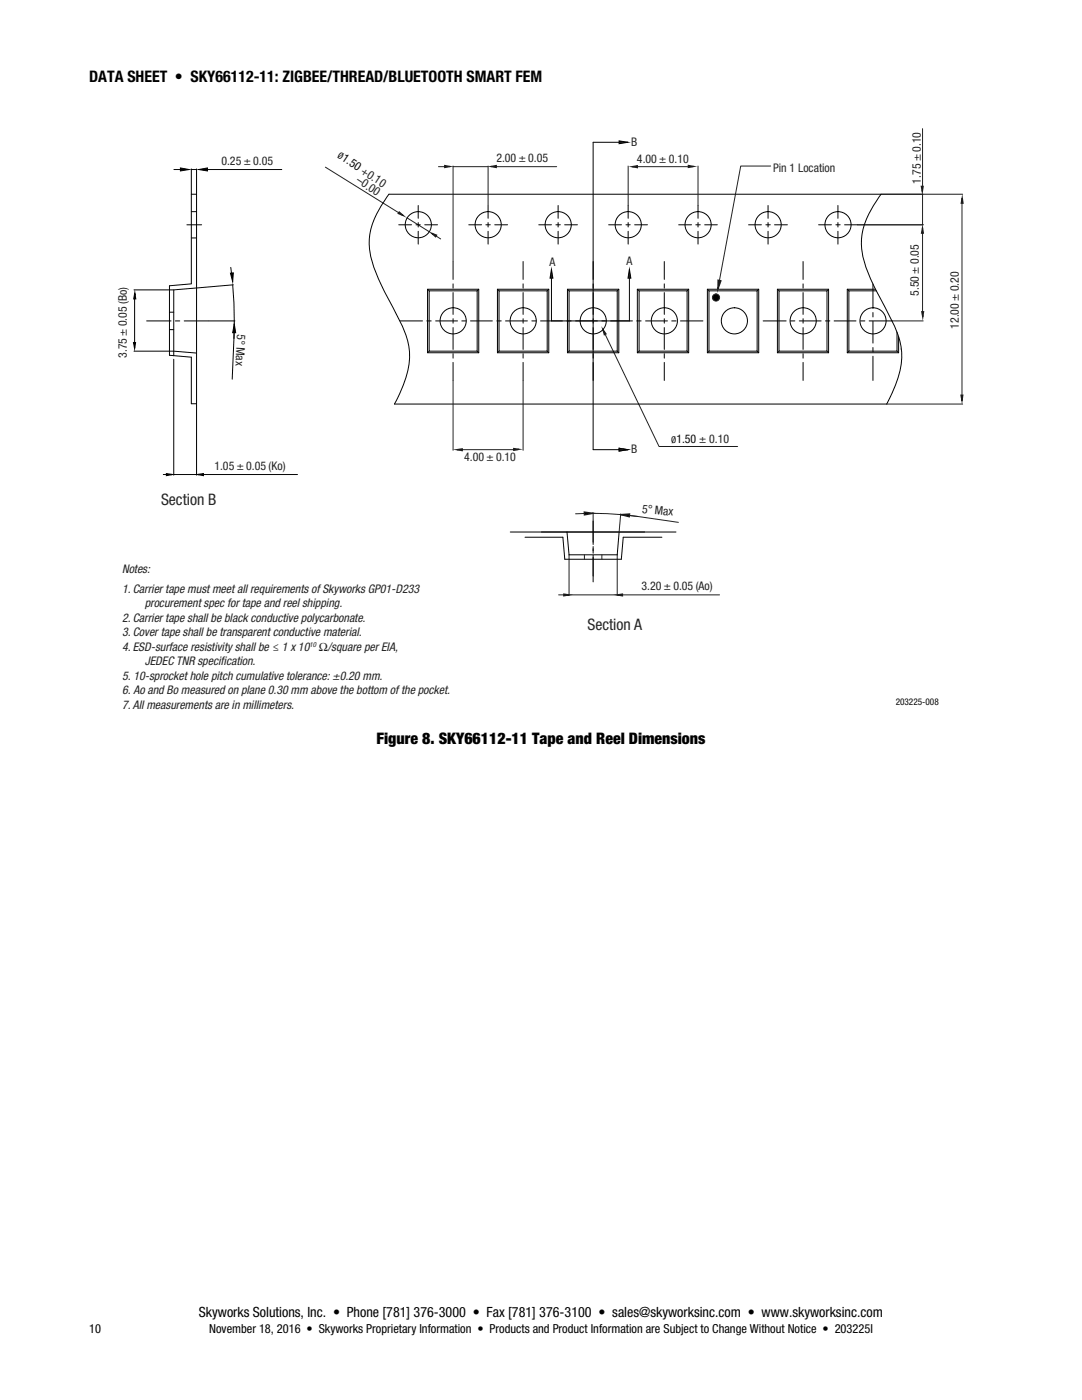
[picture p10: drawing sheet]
<svg xmlns="http://www.w3.org/2000/svg" width="216mm" height="279mm" viewBox="0 0 216 279" stroke-linecap="round" stroke-linejoin="round" font-family="sans-serif">
<path d="M38.2 56.7l-4.4 .3v13.9l4.4 .4M33.8 62.3h.9M33.8 65.8h.9M34.7 70.1l4.5 .4M108 106.2h20.6" fill="none" stroke="#010202" stroke-width=".2"/>
<path d="M171.1 44.9h13.1M184.1 45.9v17.1M178 64h6.2" fill="none" stroke="#231f20" stroke-width=".2"/>
<path d="M183.9 62.2h.4l-.2 1.1z" fill="#010202"/>
<path d="M183.9 62.2h.4l-.2 1.1z" fill="none" stroke="#231f20" stroke-width=".26"/>
<path d="M184.1 45.5l.1 1h-.3z" fill="#010202"/>
<path d="M184.1 45.5l.1 1h-.3z" fill="none" stroke="#231f20" stroke-width=".26"/>
<path d="M175.8 38.8h8.4M184.1 25.7v12M184.1 38.8v6.1M171.1 44.9h13.1" fill="none" stroke="#231f20" stroke-width=".2"/>
<path d="M183.8 37.2h.4l-.2 1z" fill="#010202"/>
<path d="M183.8 37.2h.4l-.2 1z" fill="none" stroke="#231f20" stroke-width=".26"/>
<path d="M64.9 33.4l15.4 9.5M81.2 43.5l4.5 2.8M87 47.1l.9 .6" fill="none" stroke="#231f20" stroke-width=".2"/>
<path d="M86.1 46.5l1 .4-.2 .3z" fill="#010202"/>
<path d="M86.1 46.5l1 .4-.2 .3z" fill="none" stroke="#231f20" stroke-width=".26"/>
<path d="M79.7 42.3l.7 .7-.9-.4z" fill="#010202"/>
<path d="M79.7 42.3l.7 .7-.9-.4z" fill="none" stroke="#231f20" stroke-width=".26"/>
<path d="M77.6 38.8a19.3 19.3 0 0 0-3.8 8.3 17.6 17.6 0 0 0 2.3 9.8l3.8 7.3a13.9 13.9 0 0 1 .3 13.4l-1.5 3M175.8 38.8a19.3 19.3 0 0 0-3.8 8.3 17.4 17.4 0 0 0 2.3 9.8l.3 .6a64.3 64.3 0 0 1 4.9 10.4 13.8 13.8 0 0 1-1.1 9.7l-1.5 3M37.3 44.9h2.9M38.2 56.6v-17.8h1v41.8h-1M38.2 47.5h1M38.2 42.2h1M29.3 64h4.8M35 64h.9M36.8 64h4.8" fill="none" stroke="#010202" stroke-width=".2"/>
<path d="M175.8 38.8h16.3M192 39.8v39.8M177 80.6h15.1" fill="none" stroke="#231f20" stroke-width=".2"/>
<path d="M192 39.5l.2 1.1h-.4z" fill="#010202"/>
<path d="M192 39.5l.2 1.1h-.4z" fill="none" stroke="#231f20" stroke-width=".26"/>
<path d="M191.8 78.9h.3l-.1 1z" fill="#010202"/>
<path d="M191.8 78.9h.3l-.1 1z" fill="none" stroke="#231f20" stroke-width=".26"/>
<g fill="none" stroke="#010202" stroke-width=".2">
<path d="M90.4 52.2v3.6M90.4 56.7v.8M90.4 58.4v4.4M118.4 52.2v3.6M118.4 56.7v.8M118.4 58.4v4.4M174.2 56.7v4.8M90.4 63.6v.9M90.4 65.4v4.3M90.4 70.6v.9M90.4 72.3v3.6M118.4 63.6v.9"/>
<path d="M118.4 65.4v4.3M118.4 70.6v.9M118.4 72.3v3.6M174.2 62.4v.9M174.2 64.1v4.4M174.2 69.4v.8M174.2 71.1v4.8"/>
</g>
<path d="M111.5 118.7h1M113.5 110.8v8M113.5 118.7h9.7M123.2 110.8v8M124.2 118.7h19.4" fill="none" stroke="#231f20" stroke-width=".2"/>
<path d="M112.5 118.6l1 .1-1 .2z" fill="#010202"/>
<path d="M112.5 118.6l1 .1-1 .2z" fill="none" stroke="#231f20" stroke-width=".26"/>
<path d="M123.2 118.7l1-.1v.3z" fill="#010202"/>
<path d="M123.2 118.7l1-.1v.3z" fill="none" stroke="#231f20" stroke-width=".26"/>
<path d="M120.3 65.8l.6 .8-.3 .2z" fill="#010202"/>
<path d="M120.3 65.8l.6 .8-.3 .2z" fill="none" stroke="#231f20" stroke-width=".26"/>
<path d="M90.4 76v13.9M104.4 76v13.9M120.8 66.7l10.7 22.4h15.7M91.5 89.7h11.8" fill="none" stroke="#231f20" stroke-width=".2"/>
<g fill="none" stroke="#010202" stroke-width=".2">
<path d="M79.8 64h4.5M85.2 64h.8M86.9 64h4.4M92.1 64h.9M93.9 64h4.3M99.1 64h.9M100.9 64h4.3M106.1 64h.9M107.9 64h4.3M113.1 64h.9M114.8 64h4.4M120.1 64h.8"/>
<path d="M121.8 64h4.4M127 64h.9M128.8 64h4.4M134 64h.9M135.8 64h4.5M152.3 64h4.6M157.7 64h.9M159.5 64h4.3M164.7 64h.9M166.4 64h4.4M171.7 64h.9M173.4 64h4.6"/>
<path d="M78.7 80.6h98.2"/>
</g>
<path d="M91.2 89.7l1-.1v.3z" fill="#010202"/>
<path d="M91.2 89.7l1-.1v.3z" fill="none" stroke="#231f20" stroke-width=".26"/>
<path d="M102.5 89.5l1.1 .2-1.1 .2z" fill="#010202"/>
<path d="M102.5 89.5l1.1 .2-1.1 .2z" fill="none" stroke="#231f20" stroke-width=".26"/>
<g fill="none" stroke="#010202" stroke-width=".2">
<path d="M77.6 38.8h98.2M83.5 41v2.6M83.5 44.4v.9M83.5 46.2v2.5M97.4 41v2.6M97.4 44.4v.9M97.4 46.2v2.5M111.4 41v2.6M111.4 44.4v.9M111.4 46.2v2.5M125.3 41v2.6M125.3 44.4v.9"/>
<path d="M125.3 46.2v2.5M135.4 44.9h2.6M138.8 44.9h.9M139.3 41v2.6M139.3 44.4v.9M139.3 46.2v2.5M140.6 44.9h2.5"/>
<circle cx="83.5" cy="44.8" r="2.61"/>
<circle cx="97.4" cy="44.8" r="2.61"/>
<circle cx="111.4" cy="44.8" r="2.61"/>
<circle cx="125.4" cy="44.8" r="2.61"/>
<circle cx="139.3" cy="44.8" r="2.61"/>
</g>
<path d="M87.5 33.3h1.9M90.4 33.1v19M90.4 33.3h7M97.4 33.1v7.8M98.4 33.3h12.7" fill="none" stroke="#231f20" stroke-width=".2"/>
<path d="M88.7 33l1.1 .2-1.1 .2z" fill="#010202"/>
<path d="M88.7 33l1.1 .2-1.1 .2z" fill="none" stroke="#231f20" stroke-width=".26"/>
<path d="M98 33.2l1-.2v.4z" fill="#010202"/>
<path d="M98 33.2l1-.2v.4z" fill="none" stroke="#231f20" stroke-width=".26"/>
<path d="M79.6 44.9h2.5M83 44.9h.9M84.7 44.9h2.6M93.5 44.9h2.6M96.9 44.9h.9M98.7 44.9h2.6M107.5 44.9h2.5M110.9 44.9h.9M112.7 44.9h2.5M121.5 44.9h2.5M124.9 44.9h.9M126.6 44.9h2.6" fill="none" stroke="#010202" stroke-width=".2"/>
<path d="M125.3 33.1v7.9M126.4 33.3h11.8M139.3 33.1v7.9" fill="none" stroke="#231f20" stroke-width=".2"/>
<path d="M126.1 33.3l1.1-.2v.4z" fill="#010202"/>
<path d="M126.1 33.3l1.1-.2v.4z" fill="none" stroke="#231f20" stroke-width=".26"/>
<path d="M137.4 33l1 .2-1 .2z" fill="#010202"/>
<path d="M137.4 33l1 .2-1 .2z" fill="none" stroke="#231f20" stroke-width=".26"/>
<g fill="none" stroke="#010202" stroke-width=".2">
<path d="M26.7 57.9h7.9M26.9 58.9v10.1M149.4 44.9h2.5M152.8 44.9h.9M153.3 41v2.6M153.3 44.4v.9M153.3 46.2v2.5M154.6 44.9h2.5M163.3 44.9h2.6M166.8 44.9h.8M167.2 41v2.6M167.2 44.4v.9"/>
<path d="M167.2 46.2v2.5M168.5 44.9h2.6M26.7 70.1h7.9"/>
<circle cx="153.3" cy="44.8" r="2.61"/>
<circle cx="167.2" cy="44.8" r="2.61"/>
</g>
<path d="M26.7 68.4h.3l-.1 1z" fill="#010202"/>
<path d="M26.7 68.4h.3l-.1 1z" fill="none" stroke="#010202" stroke-width=".26"/>
<path d="M26.9 58.6l.2 1h-.4z" fill="#010202"/>
<path d="M26.9 58.6l.2 1h-.4z" fill="none" stroke="#010202" stroke-width=".26"/>
<path d="M34.7 71.7v23.1M32.6 94.7h1M34.7 94.7h4.5M39.2 80.6v14.2M40.3 94.7h19.1" fill="none" stroke="#010202" stroke-width=".2"/>
<path d="M33.2 94.5l1.1 .2-1.1 .2z" fill="#010202"/>
<path d="M33.2 94.5l1.1 .2-1.1 .2z" fill="none" stroke="#010202" stroke-width=".26"/>
<path d="M39.5 94.7l1.1-.2v.4z" fill="#010202"/>
<path d="M39.5 94.7l1.1-.2v.4z" fill="none" stroke="#010202" stroke-width=".26"/>
<path d="M125.6 53.8v10.2M118.4 104.1v4.1M118.4 109.1v.8M118.4 110.8v4.2" fill="none" stroke="#010202" stroke-width=".2"/>
<path d="M179.8 69.6l.1 .1" fill="none" stroke="#231f20" stroke-width=".2"/>
<path d="M125.6 53.8l.3 1.7h-.6z" fill="#b3b3b3"/>
<path d="M125.6 53.8l.3 1.7h-.6z" fill="#231f20"/>
<path d="M110 53.8v10.2M125.6 53.8l.3 1.7h-.6z" fill="none" stroke="#010202" stroke-width=".2"/>
<path d="M110 53.8l.3 1.7h-.5z" fill="#b3b3b3"/>
<path d="M110 53.8l.3 1.7h-.5z" fill="#231f20"/>
<path d="M110 53.8l.3 1.7h-.5zM110 64h15.6M118.4 89.7h6.9" fill="none" stroke="#010202" stroke-width=".2"/>
<path d="M123.5 89.5l1.8 .2-1.8 .3z" fill="#b3b3b3"/>
<path d="M123.5 89.5l1.8 .2-1.8 .3z" fill="#231f20"/>
<path d="M118.4 28.4v61.3M123.5 89.5l1.8 .2-1.8 .3z" fill="none" stroke="#010202" stroke-width=".2"/>
<path d="M123.5 89.5l1.8 .2-1.8 .3z" fill="#b3b3b3"/>
<path d="M123.5 89.5l1.8 .2-1.8 .3z" fill="#231f20"/>
<path d="M118.4 28.4h6.9M123.5 89.5l1.8 .2-1.8 .3z" fill="none" stroke="#010202" stroke-width=".2"/>
<path d="M123.5 28.1l1.8 .3-1.8 .3z" fill="#b3b3b3"/>
<path d="M123.5 28.1l1.8 .3-1.8 .3z" fill="#231f20"/>
<g fill="none" stroke="#010202" stroke-width=".2">
<path d="M34.7 33.8h1.7M38.2 33.7v5M38.2 33.8h1M39.2 33.7v5M41 33.8h15.2M123.5 28.1l1.8 .3-1.8 .3zM39.2 57.5l-4.5 .4v13.1M38.2 71.3v9.3M101.8 106.2h33.1M104.8 107.2h7.5M113.1 106.2l.4 4.5h9.7l.3-4.5M118.4 103.8v4.9"/>
<path d="M118.4 109.5v.9M118.4 111.3v4.8M132.1 107.2h-7.7l-.4 4.4h-11.3l-.4-4.4"/>
</g>
<path d="M116.6 110.7v.9M120.1 110.7v.9" fill="none" stroke="#231f20" stroke-width=".2"/>
<path d="M36 33.5l1.7 .3-1.7 .3z" fill="#010202"/>
<path d="M36 33.5l1.7 .3-1.7 .3z" fill="none" stroke="#010202" stroke-width=".2"/>
<path d="M39.7 33.8l1.7-.3v.6z" fill="#010202"/>
<g fill="none" stroke="#010202" stroke-width=".2">
<path d="M39.7 33.8l1.7-.3v.6zM85.3 57.7l.3 .3M85.3 57.7h10.2v12.7h-10.2zM85.6 58h9.6v12.1h-9.6zM95.5 57.7l-.3 .3M99.3 57.7l.3 .3M99.3 57.7h10.2v12.7h-10.2zM99.6 58h9.6v12.1h-9.6zM104.4 52.2v3.6M104.4 56.7v.8M104.4 58.4v4.4M109.5 57.7l-.3 .3"/>
<path d="M113.2 57.7l.3 .3M113.2 57.7h10.3v12.7h-10.3zM113.5 58h9.7v12.1h-9.7zM123.5 57.7l-.3 .3M127.2 57.7l.3 .3M127.2 57.7h10.2v12.7h-10.2zM127.5 58h9.6v12.1h-9.6zM132.5 52.2v3.6M132.5 56.7v.8M132.5 58.4v4.4M137.4 57.7l-.3 .3M141.1 57.7l.4 .3"/>
<path d="M141.1 57.7h10.3v12.7h-10.3zM141.5 58h9.6v12.1h-9.6zM151.4 57.7l-.3 .3M155.1 57.7l.3 .3M155.1 57.7h10.2v12.7h-10.2zM155.4 58h9.6v12.1h-9.6zM160.2 52.2v3.6M160.2 56.7v.8M160.2 58.4v4.4M165.3 57.7l-.3 .3M169.1 57.7l.3 .3M174.7 57.7h-5.6v12.7h10.2v-3.2"/>
<path d="M174.9 58h-5.5v12.1h9.6v-3.8M85.6 70.1l-.3 .3M95.2 70.1l.3 .3M99.6 70.1l-.3 .3M104.4 63.6v.9M104.4 65.4v4.3M104.4 70.6v.9M104.4 72.3v3.6M109.2 70.1l.3 .3M113.5 70.1l-.3 .3M123.2 70.1l.3 .3M127.5 70.1l-.3 .3"/>
<path d="M132.5 63.6v.9M132.5 65.4v4.3M132.5 70.6v.9M132.5 72.3v3.6M137.1 70.1l.3 .3M141.5 70.1l-.4 .3M151.1 70.1l.3 .3M155.4 70.1l-.3 .3M160.2 63.6v.9M160.2 65.4v4.3M160.2 70.6v.9M160.2 72.3v3.6"/>
<path d="M165 70.1l.3 .3M169.4 70.1l-.3 .3M179 70.1l.3 .3"/>
<circle cx="118.4" cy="64" r="2.61"/>
</g>
<path d="M116.6 102.5h-1.8M118.4 102.3v1.4M118.4 102.4a97.5 97.5 0 0 1 17 1.8M123.9 102.6l-.4 3.5M125.6 102.9l1.7 .2" fill="none" stroke="#231f20" stroke-width=".2"/>
<path d="M123.9 102.7l1.7-.1v.5z" fill="#010202"/>
<path d="M123.9 102.7l1.7-.1v.5z" fill="none" stroke="#231f20" stroke-width=".26"/>
<path d="M116.6 102.2l1.8 .2-1.8 .4z" fill="#010202"/>
<path d="M116.6 102.2l1.8 .2-1.8 .4z" fill="none" stroke="#231f20" stroke-width=".26"/>
<path d="M46 53.4l.3 1.7M46.4 56.8a119.1 119.1 0 0 1-.1 18.9M46.6 56.8l-7.3 .7M41.7 64h5.2M46.7 65.8v1.8" fill="none" stroke="#010202" stroke-width=".2"/>
<path d="M46.7 64.7l.3 1.7h-.6z" fill="#010202"/>
<path d="M46.7 64.7l.3 1.7h-.6z" fill="none" stroke="#010202" stroke-width=".2"/>
<path d="M46 54.5h.6l-.2 1.7z" fill="#010202"/>
<g fill="none" stroke="#010202" stroke-width=".2">
<path d="M46 54.5h.6l-.2 1.7z"/>
<circle cx="90.4" cy="64" r="2.61"/>
<circle cx="104.4" cy="64" r="2.61"/>
<circle cx="132.6" cy="64" r="2.61"/>
<circle cx="146.5" cy="64" r="2.61"/>
<circle cx="160.3" cy="64" r="2.61"/>
<circle cx="174.2" cy="64" r="2.61"/>
</g>
<circle cx="142.9" cy="59.4" r=".71" fill="#010202"/>
<circle cx="142.9" cy="59.4" r=".71" fill="none" stroke="#231f20" stroke-width=".2"/>
<path d="M143.3 55.9l.6 .1-.6 1.7z" fill="#010202"/>
<path d="M143.3 55.9l.6 .1-.6 1.7z" fill="none" stroke="#231f20" stroke-width=".26"/>
<path d="M153.8 33.1h-6l-4.4 23.5" fill="none" stroke="#231f20" stroke-width=".2"/>
<g font-size="3.2">
<text x="17.8" y="16.4">DATA SHEET • SKY66112-11: ZIGBEE/THREAD/BLUETOOTH SMART FEM</text>
<text x="75.1" y="148.4">Figure 8. SKY66112-11 Tape and Reel Dimensions</text>
</g>
<g font-size="3.2" fill="#272424">
<text x="32.1" y="100.7">Section B</text>
<text x="117.2" y="125.8">Section A</text>
</g>
<text font-size="2.8" x="39.7" y="262.8">Skyworks Solutions, Inc. • Phone [781] 376-3000 • Fax [781] 376-3100 • sales@skyworksinc.com • www.skyworksinc.com</text>
<g font-size="2.5">
<text x="17.8" y="266.1">10</text>
<text x="41.7" y="266.1">November 18, 2016 • Skyworks Proprietary Information • Products and Product Information are Subject to Change Without Notice • 203225I</text>
</g>
<g font-size="2.4" fill="#272424">
<text x="126" y="29.1">B</text>
<text x="154.2" y="34.3">Pin 1 Location</text>
<text x="109.7" y="53">A</text>
<text x="125" y="52.9">A</text>
<text x="126" y="90.4">B</text>
</g>
<g font-size="2.4" fill="#231f20">
<text x="44.2" y="32.9">0.25 ± 0.05</text>
<text x="99" y="32.4">2.00 ± 0.05</text>
<text x="127.1" y="32.5">4.00 ± 0.10</text>
<text x="70.9" y="36.4" transform="rotate(34 70.9 36.4)">–0.00</text>
<text x="183.7" y="36.6" transform="rotate(-90 183.7 36.6)">1.75 ± 0.10</text>
<text x="183.4" y="59" transform="rotate(-90 183.4 59)">5.50 ± 0.05</text>
<text x="191.4" y="65.6" transform="rotate(-90 191.4 65.6)">12.00 ± 0.20</text>
<text x="25.3" y="71.5" transform="rotate(-90 25.3 71.5)">3.75 ± 0.05 (Bo)</text>
<text x="47.3" y="66.7" transform="rotate(93 47.3 66.7)">5° Max</text>
<text x="42.8" y="93.8">1.05 ± 0.05 (Ko)</text>
<text x="92.6" y="92.1">4.00 ± 0.10</text>
<text x="128.1" y="102.3" transform="rotate(6 128.1 102.3)">5° Max</text>
<text x="24.4" y="114.3">Notes:</text>
<text x="24.4" y="118.2">1. Carrier tape must meet all requirements of Skyworks GP01-D233</text>
<text x="128" y="117.8">3.20 ± 0.05 (Ao)</text>
<text x="24.4" y="124">2. Carrier tape shall be black conductive polycarbonate.</text>
<text x="28.9" y="121.1">procurement spec for tape and reel shipping.</text>
<text x="24.4" y="126.9">3. Cover tape shall be transparent conductive material.</text>
<text x="24.4" y="129.8">4. ESD-surface resistivity shall be ≤ 1 x 10 Ω/square per EIA,</text>
<text x="24.4" y="135.6">5. 10-sprocket hole pitch cumulative tolerance: ±0.20 mm.</text>
<text x="28.9" y="132.7">JEDEC TNR specif</text>
<text x="44" y="132.7">ication.</text>
<text x="24.4" y="138.5">6. Ao and Bo measured on plane 0.30 mm above the bottom of the pocket.</text>
<text x="24.4" y="141.4">7. All measurements are in millimeters.</text>
</g>
<g font-size="2.4" fill="#080909">
<text x="68.1" y="32" transform="rotate(34 68.1 32)">1.50 +0.10</text>
<text x="135" y="88.5">1.50 ± 0.10</text>
</g>
<g font-size="1.8" fill="#080909">
<text x="67.2" y="31.4" transform="rotate(34 67.2 31.4)">Ø</text>
<text x="133.9" y="88.5">Ø</text>
<text x="178.7" y="140.7">203225-008</text>
</g>
<text font-size="1.4" fill="#231f20" x="61.7" y="129">10</text>
</svg>
